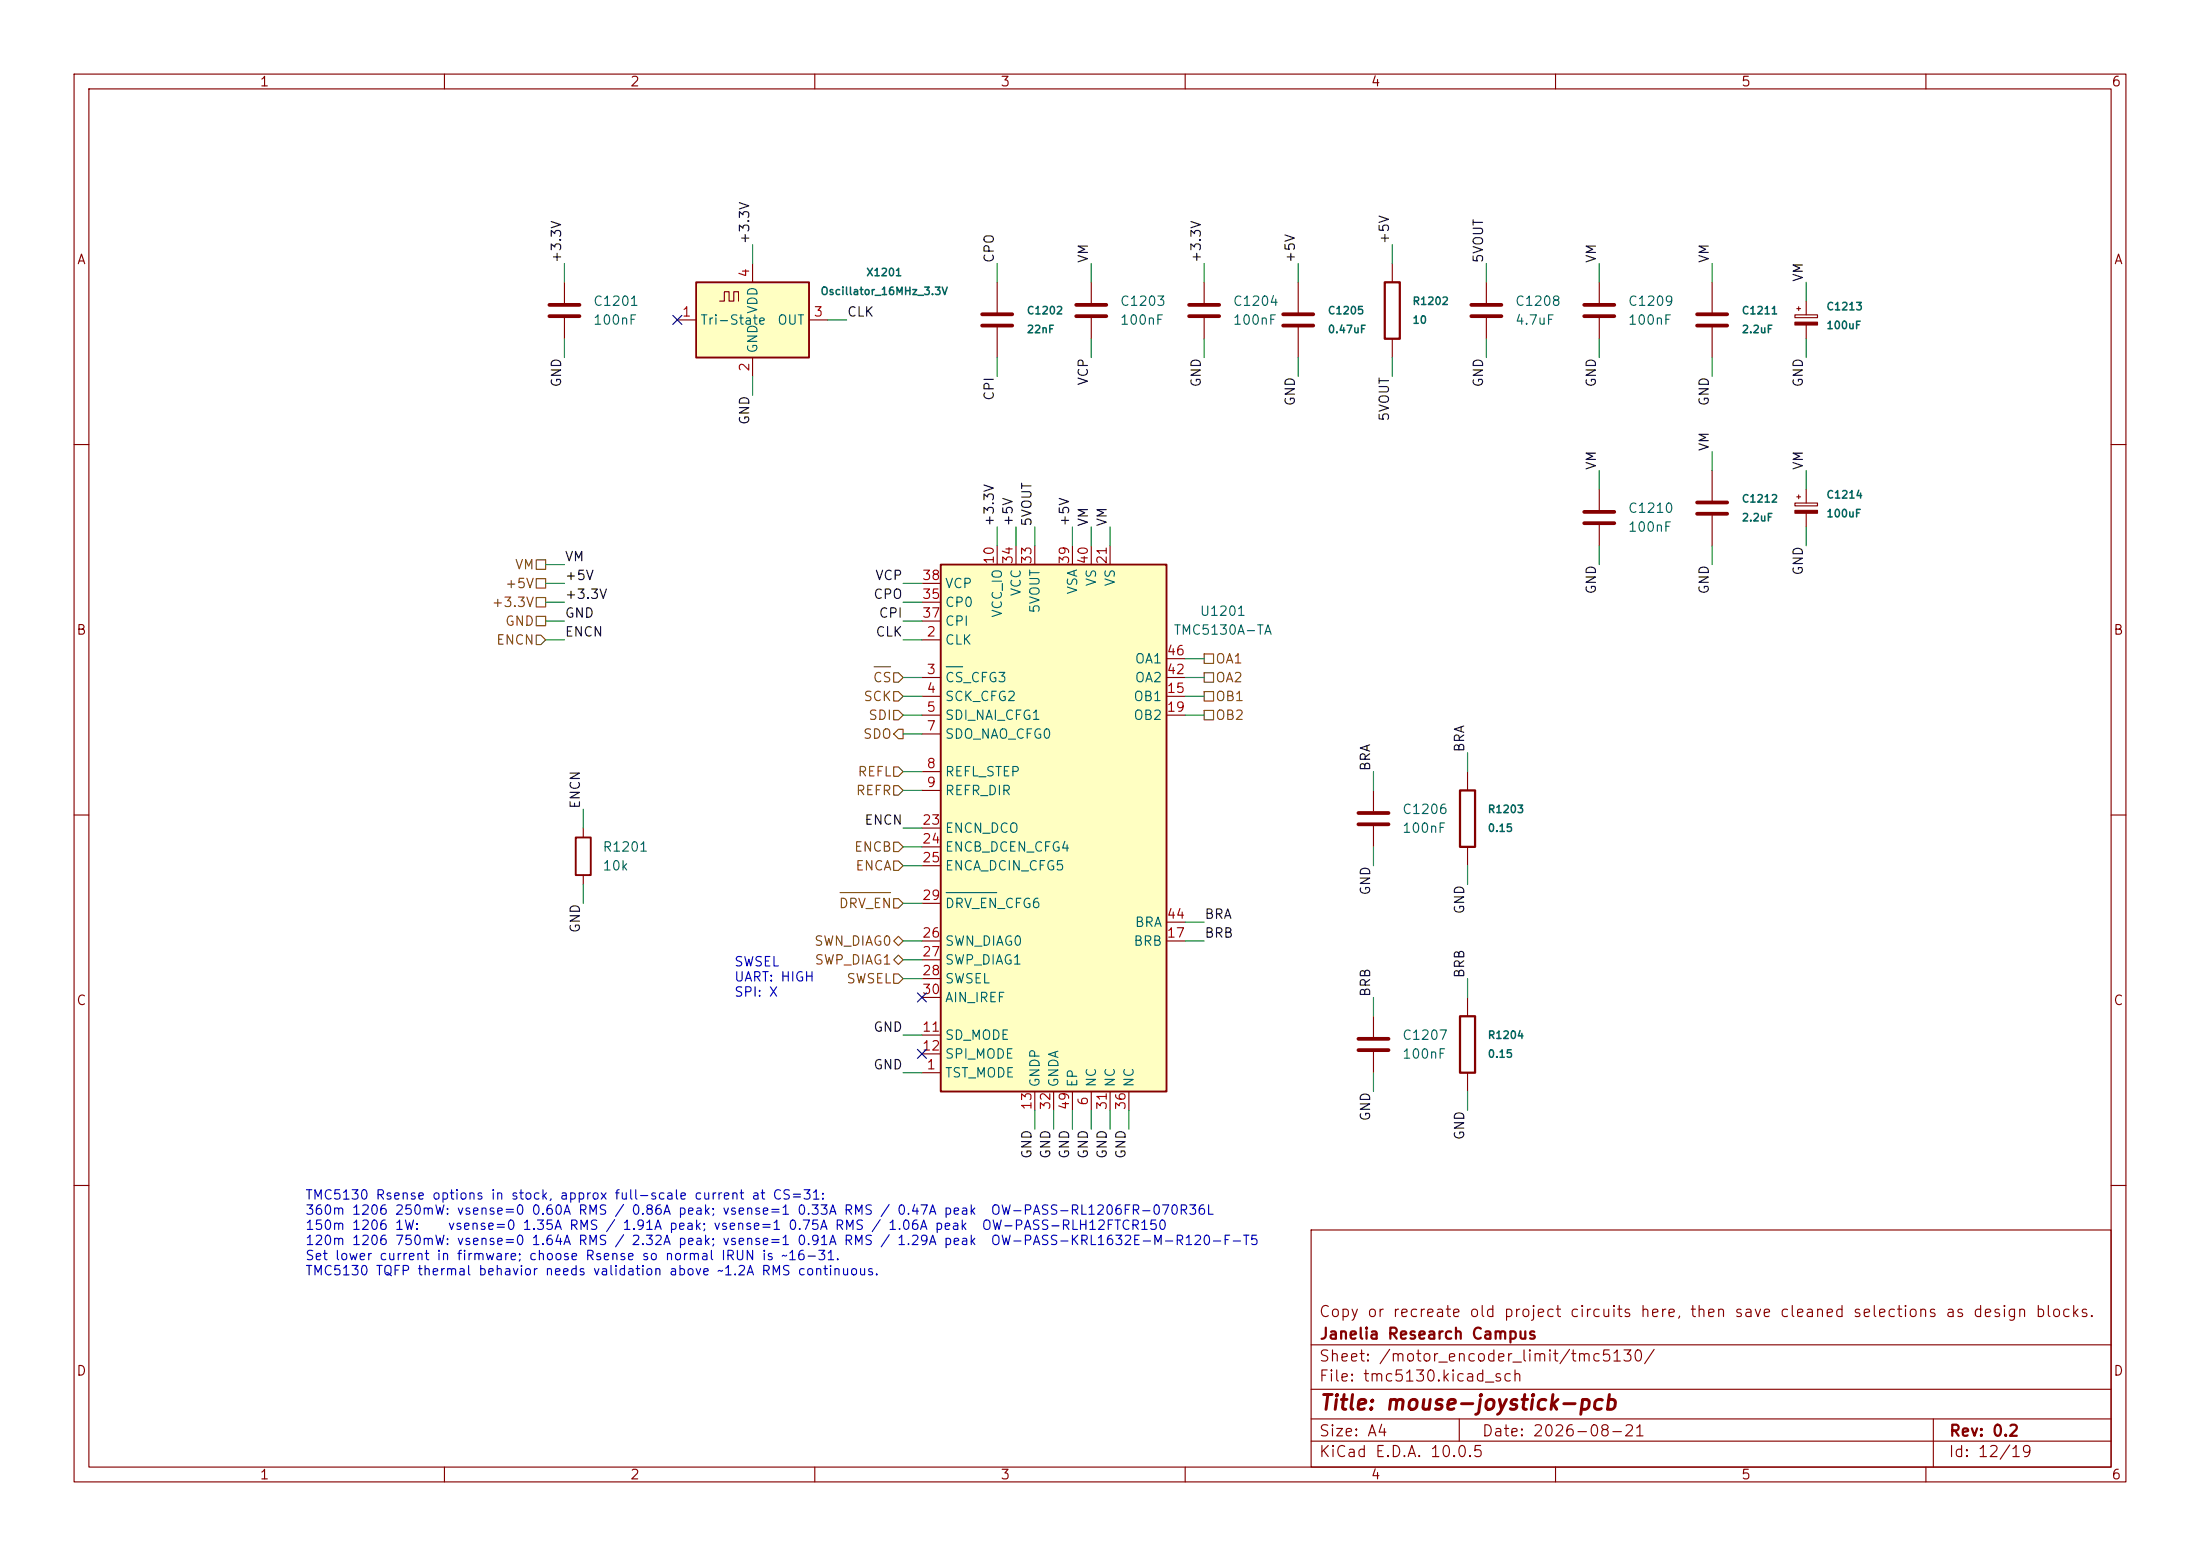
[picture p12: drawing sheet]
<svg xmlns="http://www.w3.org/2000/svg" width="297mm" height="210mm" viewBox="0 0 297 210" stroke-linecap="round" stroke-linejoin="round" font-family="sans-serif">
<g fill="none" stroke="#840000" stroke-width=".15">
<path d="M10 10h277v190h-277zM12 12h273v186h-273zM60 10v2M110 10v2M160 10v2M210 10v2M260 10v2M162.6 38.1v2.8M175.3 38.1v4.3M188 35.6v2.5M200.7 38.1v2.8M215.9 38.1v2.8"/>
<path d="M231.1 38.1v4.3M162.6 42.9v2.8M175.3 43.9v4.4M188 45.7v2.6M200.7 42.9v2.8M215.9 42.9v2.8M231.1 43.9v4.4M242.3 42.5h3.1v.4h-3.1zM242.6 41.7h.5M242.8 41.4v.5M243.8 40.6v1.9M243.8 43.9v1.8"/>
<path d="M10 60h2M215.9 66v2.8M215.9 70.9v2.8M231.1 63.5v4.3M231.1 69.3v4.4M242.3 67.9h3.1v.4h-3.1zM242.6 67.1h.5M242.8 66.8v.5M243.8 66v1.9M243.8 69.3v1.8M285 60h2M10 110h2"/>
<path d="M78.7 111.8v1.2M78.7 118.1v1.3M285 110h2M185.4 137.2v2.8M198.1 134.6v2.6M185.4 142v2.8M198.1 144.8v2.5M10 160h2M177 166h108v32h-108zM285 160h2M60 198v2M110 198v2"/>
<path d="M160 198v2M177 194.5h108M177 191.5h108M177 187.5h108M177 181.5h108M197 191.5v3M210 198v2M260 198v2M261 191.5v6.5"/>
</g>
<g fill="#840000" stroke="#840000" stroke-width=".15">
<path d="M242.3 43.5h3.1v.4h-3.1z"/>
<path d="M242.3 68.9h3.1v.4h-3.1z"/>
</g>
<g fill="none" stroke="#840000" stroke-width=".51">
<path d="M160.5 41.1h4.1M160.5 42.7h4.1M173.2 42.4h4.1M173.2 43.9h4.1M198.6 41.1h4.1M198.6 42.7h4.1M213.9 41.1h4M213.9 42.7h4M229.1 42.4h4.1M229.1 43.9h4.1M213.9 69.1h4M213.9 70.6h4"/>
<path d="M229.1 67.8h4.1M229.1 69.3h4.1M183.4 140.2h4.1M183.4 141.7h4.1"/>
</g>
<path d="M186.9 38.1h2.1v7.6h-2.1zM197.1 137.2h2v7.6h-2z" fill="none" stroke="#840000" stroke-width=".3"/>
<path d="M77.7 113h2.1v5.1h-2.1z" fill="none" stroke="#840000" stroke-width=".25"/>
<path d="M127 76.2h30.5v71.1h-30.5z" fill="#ffffc2"/>
<path d="M127 76.2h30.5v71.1h-30.5z" fill="none" stroke="#840000" stroke-width=".25"/>
<g fill="none" stroke="#840000" stroke-width=".15">
<path d="M76.2 38.1v2.8M134.6 38.1v4.3M76.2 42.9v2.8M134.6 43.9v4.4M124.5 78.7h2.5M134.6 73.7v2.5M137.2 73.7v2.5M139.7 73.7v2.5M144.8 73.7v2.5M147.3 73.7v2.5M149.9 73.7v2.5M124.5 86.4h2.5"/>
<path d="M124.5 91.4h2.5M124.5 94h2.5M124.5 96.5h2.5M124.5 99.1h2.5M124.5 81.3h2.5M124.5 83.8h2.5M157.5 91.4h2.5M157.5 94h2.5M157.5 96.5h2.5M157.5 88.9h2.5M124.5 104.1h2.5M124.5 106.7h2.5"/>
<path d="M124.5 111.8h2.5M124.5 114.3h2.5M124.5 116.8h2.5M185.4 106.7v2.8M185.4 111.5v2.8M124.5 139.7h2.5M124.5 127h2.5M124.5 129.5h2.5M124.5 132.1h2.5M124.5 121.9h2.5M124.5 134.6h2.5M157.5 127h2.5"/>
<path d="M157.5 124.5h2.5M124.5 144.8h2.5M124.5 142.2h2.5M139.7 147.3v2.6M142.2 147.3v2.6M144.8 147.3v2.6M147.3 147.3v2.6M149.9 147.3v2.6M152.4 147.3v2.6"/>
</g>
<path d="M127.7 90h2.3M127.7 120.5h6.9" fill="none" stroke="#006464" stroke-width=".15"/>
<path d="M74.2 41.1h4M74.2 42.7h4M132.6 42.4h4.1M132.6 43.9h4.1M183.4 109.7h4.1M183.4 111.3h4.1" fill="none" stroke="#840000" stroke-width=".51"/>
<path d="M94 38.1h15.2v10.2h-15.2z" fill="#ffffc2"/>
<path d="M94 38.1h15.2v10.2h-15.2z" fill="none" stroke="#840000" stroke-width=".25"/>
<path d="M101.6 35.6v2.5M147.3 38.1v2.8M91.4 43.2h2.6M97.2 40.6h.6v-1.2h.6v1.2h.7v-1.2h.6v1.2M101.6 48.3v2.5M109.2 43.2h2.6M147.3 42.9v2.8M198.1 104.1v2.6M198.1 114.3v2.5" fill="none" stroke="#840000" stroke-width=".15"/>
<path d="M145.3 41.1h4.1M145.3 42.7h4.1" fill="none" stroke="#840000" stroke-width=".51"/>
<path d="M197.1 106.7h2v7.6h-2z" fill="none" stroke="#840000" stroke-width=".3"/>
<g fill="none" stroke="#725600" stroke-width=".15">
<path d="M72.4 78.1h1.3v1.3h-1.3zM72.4 75.6h1.3v1.2h-1.3zM72.4 85.7h.6l.7 .7-.7 .6h-.6zM72.4 80.6h1.3v1.3h-1.3zM72.4 83.2h1.3v1.3h-1.3zM118 90h2.2M120.6 90.8h.7l.6 .6-.6 .7h-.7zM120.6 93.3h.7l.6 .7-.6 .6h-.7zM120.6 95.9h.7l.6 .6-.6 .7h-.7zM121.3 98.4h.6v1.3h-.6l-.7-.6zM162.6 90.8h1.2v1.3h-1.2zM162.6 88.3h1.2v1.2h-1.2z"/>
<path d="M162.6 95.9h1.2v1.3h-1.2zM162.6 93.3h1.2v1.3h-1.2zM120.6 116.2h.7l.6 .6-.6 .7h-.7zM120.6 113.7h.7l.6 .6-.6 .6h-.7zM120.6 106h.7l.6 .7-.6 .6h-.7zM120.6 103.5h.7l.6 .6-.6 .7h-.7zM113.4 120.5h6.8M120.6 129.5l.7-.6 .6 .6-.6 .7zM120.6 121.3h.7l.6 .6-.6 .7h-.7zM120.6 127l.7-.6 .6 .6-.6 .6zM120.6 131.4h.7l.6 .7-.6 .6h-.7z"/>
</g>
<g fill="none" stroke="#009600" stroke-width=".15">
<path d="M76.2 35.6v2.5M101.6 33v2.6M134.6 35.6v2.5M147.3 35.6v2.5M162.6 35.6v2.5M175.3 35.6v2.5M188 33v2.6M200.7 35.6v2.5M215.9 35.6v2.5M231.1 35.6v2.5M243.8 38.1v2.5M76.2 45.7v2.6"/>
<path d="M101.6 50.8v2.5M111.8 43.2h2.5M134.6 48.3v2.5M147.3 45.7v2.6M162.6 45.7v2.6M175.3 48.3v2.5M188 48.3v2.5M200.7 45.7v2.6M215.9 45.7v2.6M231.1 48.3v2.5M243.8 45.7v2.6M73.7 76.2h2.5"/>
<path d="M73.7 78.7h2.5M121.9 78.7h2.6M134.6 71.1v2.6M137.2 71.1v2.6M139.7 71.1v2.6M144.8 71.1v2.6M147.3 71.1v2.6M149.9 71.1v2.6M215.9 63.5v2.5M215.9 73.7v2.5M231.1 61v2.5M231.1 73.7v2.5"/>
<path d="M243.8 63.5v2.5M243.8 71.1v2.6M73.7 81.3h2.5M73.7 83.8h2.5M73.7 86.4h2.5M121.9 94h2.6M121.9 91.4h2.6M121.9 96.5h2.6M121.9 99.1h2.6M121.9 81.3h2.6M121.9 83.8h2.6M121.9 86.4h2.6"/>
<path d="M160 94h2.6M160 91.4h2.6M160 88.9h2.6M160 96.5h2.6M78.7 109.2v2.6M78.7 119.4v2.5M121.9 111.8h2.6M121.9 106.7h2.6M121.9 104.1h2.6M121.9 116.8h2.6M121.9 114.3h2.6M185.4 104.1v2.6"/>
<path d="M185.4 114.3v2.5M198.1 101.6v2.5M198.1 116.8v2.6M121.9 132.1h2.6M121.9 139.7h2.6M121.9 129.5h2.6M121.9 127h2.6M121.9 121.9h2.6M160 127h2.6M160 124.5h2.6M185.4 134.6v2.6M198.1 132.1v2.5"/>
<path d="M121.9 144.8h2.6M139.7 149.9v2.5M142.2 149.9v2.5M144.8 149.9v2.5M147.3 149.9v2.5M149.9 149.9v2.5M152.4 149.9v2.5M185.4 144.8v2.5M198.1 147.3v2.6"/>
</g>
<path d="M90.8 42.6l1.2 1.2M92 42.6l-1.2 1.2M123.9 134l1.2 1.2M125.1 134l-1.2 1.2M123.9 141.6l1.2 1.2M125.1 141.6l-1.2 1.2" fill="none" stroke="#000084" stroke-width=".15"/>
<text font-size="2" fill="#840000" x="178" y="190.8">Title: mouse-joystick-pcb</text>
<g font-size="1.5" fill="#840000">
<text x="178" y="178.1">Copy or recreate old project circuits here, then save cleaned selections as design blocks.</text>
<text x="178" y="184.1">Sheet: /motor_encoder_limit/tmc5130/</text>
<text x="178" y="181.1">Janelia Research Campus</text>
<text x="178" y="186.8">File: tmc5130.kicad_sch</text>
<text x="178" y="197">KiCad E.D.A. 10.0.5</text>
<text x="178" y="194.2">Size: A4</text>
<text x="200" y="194.2">Date: 2026-08-21</text>
<text x="263" y="197">Id: 12/19</text>
<text x="263" y="194.2">Rev: 0.2</text>
</g>
<g font-size="1.3" fill="#840000">
<text x="35" y="12">1</text>
<text x="85" y="12">2</text>
<text x="135" y="12">3</text>
<text x="185" y="12">4</text>
<text x="235" y="12">5</text>
<text x="285" y="12">6</text>
<text x="10.3" y="36">A</text>
<text x="285.3" y="36">A</text>
<text x="10.2" y="86">B</text>
<text x="285.2" y="86">B</text>
<text x="10.2" y="136">C</text>
<text x="285.2" y="136">C</text>
<text x="10.2" y="186">D</text>
<text x="285.2" y="186">D</text>
<text x="35" y="200">1</text>
<text x="85" y="200">2</text>
<text x="135" y="200">3</text>
<text x="185" y="200">4</text>
<text x="235" y="200">5</text>
<text x="285" y="200">6</text>
</g>
<g font-size="1.3" fill="#0f0f0f">
<text x="76.1" y="35.6" transform="rotate(-90 76.1 35.6)">+3.3V</text>
<text x="101.5" y="33" transform="rotate(-90 101.5 33)">+3.3V</text>
<text x="134.5" y="35.6" transform="rotate(-90 134.5 35.6)">CPO</text>
<text x="147.2" y="35.6" transform="rotate(-90 147.2 35.6)">VM</text>
<text x="162.4" y="35.6" transform="rotate(-90 162.4 35.6)">+3.3V</text>
<text x="175.1" y="35.6" transform="rotate(-90 175.1 35.6)">+5V</text>
<text x="187.8" y="33" transform="rotate(-90 187.8 33)">+5V</text>
<text x="200.5" y="35.6" transform="rotate(-90 200.5 35.6)">5VOUT</text>
<text x="215.8" y="35.6" transform="rotate(-90 215.8 35.6)">VM</text>
<text x="231" y="35.6" transform="rotate(-90 231 35.6)">VM</text>
<text x="243.7" y="38.1" transform="rotate(-90 243.7 38.1)">VM</text>
<text x="114.3" y="43.1">CLK</text>
<text x="76.1" y="52.4" transform="rotate(-90 76.1 52.4)">GND</text>
<text x="147.2" y="52.1" transform="rotate(-90 147.2 52.1)">VCP</text>
<text x="162.4" y="52.4" transform="rotate(-90 162.4 52.4)">GND</text>
<text x="200.5" y="52.4" transform="rotate(-90 200.5 52.4)">GND</text>
<text x="215.8" y="52.4" transform="rotate(-90 215.8 52.4)">GND</text>
<text x="243.7" y="52.4" transform="rotate(-90 243.7 52.4)">GND</text>
<text x="101.5" y="57.4" transform="rotate(-90 101.5 57.4)">GND</text>
<text x="134.5" y="54.2" transform="rotate(-90 134.5 54.2)">CPI</text>
<text x="175.1" y="54.9" transform="rotate(-90 175.1 54.9)">GND</text>
<text x="187.8" y="57" transform="rotate(-90 187.8 57)">5VOUT</text>
<text x="231" y="54.9" transform="rotate(-90 231 54.9)">GND</text>
<text x="215.8" y="63.5" transform="rotate(-90 215.8 63.5)">VM</text>
<text x="231" y="61" transform="rotate(-90 231 61)">VM</text>
<text x="243.7" y="63.5" transform="rotate(-90 243.7 63.5)">VM</text>
<text x="134.5" y="71.1" transform="rotate(-90 134.5 71.1)">+3.3V</text>
<text x="137" y="71.1" transform="rotate(-90 137 71.1)">+5V</text>
<text x="139.6" y="71.1" transform="rotate(-90 139.6 71.1)">5VOUT</text>
<text x="144.7" y="71.1" transform="rotate(-90 144.7 71.1)">+5V</text>
<text x="147.2" y="71.1" transform="rotate(-90 147.2 71.1)">VM</text>
<text x="149.7" y="71.1" transform="rotate(-90 149.7 71.1)">VM</text>
<text x="76.2" y="76.1">VM</text>
<text x="243.7" y="77.8" transform="rotate(-90 243.7 77.8)">GND</text>
<text x="76.2" y="81.2">+3.3V</text>
<text x="76.2" y="83.7">GND</text>
<text x="76.2" y="78.6">+5V</text>
<text x="117.8" y="81.2">CPO</text>
<text x="118.1" y="78.6">VCP</text>
<text x="118.5" y="83.7">CPI</text>
<text x="215.8" y="80.3" transform="rotate(-90 215.8 80.3)">GND</text>
<text x="231" y="80.3" transform="rotate(-90 231 80.3)">GND</text>
<text x="76.2" y="86.2">ENCN</text>
<text x="118.1" y="86.2">CLK</text>
<text x="198" y="101.6" transform="rotate(-90 198 101.6)">BRA</text>
<text x="185.3" y="104.2" transform="rotate(-90 185.3 104.2)">BRA</text>
<text x="78.6" y="109.2" transform="rotate(-90 78.6 109.2)">ENCN</text>
<text x="116.6" y="111.6">ENCN</text>
<text x="162.5" y="124.3">BRA</text>
<text x="185.3" y="120.9" transform="rotate(-90 185.3 120.9)">GND</text>
<text x="198" y="123.5" transform="rotate(-90 198 123.5)">GND</text>
<text x="78.6" y="126" transform="rotate(-90 78.6 126)">GND</text>
<text x="162.5" y="126.9">BRB</text>
<text x="185.3" y="134.6" transform="rotate(-90 185.3 134.6)">BRB</text>
<text x="198" y="132.1" transform="rotate(-90 198 132.1)">BRB</text>
<text x="117.8" y="139.6">GND</text>
<text x="117.8" y="144.7">GND</text>
<text x="185.3" y="151.4" transform="rotate(-90 185.3 151.4)">GND</text>
<text x="198" y="154" transform="rotate(-90 198 154)">GND</text>
<text x="139.6" y="156.5" transform="rotate(-90 139.6 156.5)">GND</text>
<text x="142.1" y="156.5" transform="rotate(-90 142.1 156.5)">GND</text>
<text x="144.7" y="156.5" transform="rotate(-90 144.7 156.5)">GND</text>
<text x="147.2" y="156.5" transform="rotate(-90 147.2 156.5)">GND</text>
<text x="149.7" y="156.5" transform="rotate(-90 149.7 156.5)">GND</text>
<text x="152.3" y="156.5" transform="rotate(-90 152.3 156.5)">GND</text>
</g>
<g font-size="1.3" fill="#006464">
<text x="80" y="41.6">C1201</text>
<text x="151.1" y="41.6">C1203</text>
<text x="166.4" y="41.6">C1204</text>
<text x="204.5" y="41.6">C1208</text>
<text x="219.7" y="41.6">C1209</text>
<text x="80" y="44.1">100nF</text>
<text x="94.5" y="44.1">Tri-State</text>
<text x="102.6" y="47.8" transform="rotate(-90 102.6 47.8)">GND</text>
<text x="102.6" y="42.5" transform="rotate(-90 102.6 42.5)">VDD</text>
<text x="104.9" y="44.1">OUT</text>
<text x="151.1" y="44.1">100nF</text>
<text x="166.4" y="44.1">100nF</text>
<text x="204.5" y="44.1">4.7uF</text>
<text x="219.7" y="44.1">100nF</text>
<text x="219.7" y="69.5">C1210</text>
<text x="219.7" y="72.1">100nF</text>
<text x="127.5" y="82.2">CP0</text>
<text x="127.5" y="79.7">VCP</text>
<text x="135.6" y="83.5" transform="rotate(-90 135.6 83.5)">VCC_IO</text>
<text x="138.1" y="80.6" transform="rotate(-90 138.1 80.6)">VCC</text>
<text x="140.7" y="82.9" transform="rotate(-90 140.7 82.9)">5VOUT</text>
<text x="145.7" y="80.3" transform="rotate(-90 145.7 80.3)">VSA</text>
<text x="148.3" y="79.2" transform="rotate(-90 148.3 79.2)">VS</text>
<text x="150.8" y="79.2" transform="rotate(-90 150.8 79.2)">VS</text>
<text x="161.9" y="83.4">U1201</text>
<text x="127.5" y="87.3">CLK</text>
<text x="127.5" y="84.8">CPI</text>
<text x="153.1" y="89.9">OA1</text>
<text x="158.4" y="86">TMC5130A-TA</text>
<text x="127.5" y="92.4">CS_CFG3</text>
<text x="127.5" y="94.9">SCK_CFG2</text>
<text x="152.9" y="94.9">OB1</text>
<text x="153.1" y="92.4">OA2</text>
<text x="127.5" y="97.5">SDI_NAI_CFG1</text>
<text x="127.5" y="100">SDO_NAO_CFG0</text>
<text x="152.9" y="97.5">OB2</text>
<text x="127.5" y="105.1">REFL_STEP</text>
<text x="127.5" y="107.6">REFR_DIR</text>
<text x="127.5" y="112.7">ENCN_DCO</text>
<text x="189.2" y="110.2">C1206</text>
<text x="189.2" y="112.7">100nF</text>
<text x="81.3" y="115.3">R1201</text>
<text x="81.3" y="117.8">10k</text>
<text x="127.5" y="115.3">ENCB_DCEN_CFG4</text>
<text x="127.5" y="117.8">ENCA_DCIN_CFG5</text>
<text x="127.5" y="122.9">DRV_EN_CFG6</text>
<text x="153.1" y="125.4">BRA</text>
<text x="127.5" y="128">SWN_DIAG0</text>
<text x="127.5" y="130.5">SWP_DIAG1</text>
<text x="152.9" y="128">BRB</text>
<text x="127.5" y="133">SWSEL</text>
<text x="127.5" y="135.6">AIN_IREF</text>
<text x="127.5" y="140.7">SD_MODE</text>
<text x="127.5" y="143.2">SPI_MODE</text>
<text x="189.2" y="140.7">C1207</text>
<text x="189.2" y="143.2">100nF</text>
<text x="127.5" y="145.7">TST_MODE</text>
<text x="140.7" y="146.8" transform="rotate(-90 140.7 146.8)">GNDP</text>
<text x="143.2" y="146.8" transform="rotate(-90 143.2 146.8)">GNDA</text>
<text x="145.7" y="146.8" transform="rotate(-90 145.7 146.8)">EP</text>
<text x="148.3" y="146.8" transform="rotate(-90 148.3 146.8)">NC</text>
<text x="150.8" y="146.8" transform="rotate(-90 150.8 146.8)">NC</text>
<text x="153.4" y="146.8" transform="rotate(-90 153.4 146.8)">NC</text>
</g>
<g font-size="1.3" fill="#a90000">
<text x="101.5" y="37.6" transform="rotate(-90 101.5 37.6)">4</text>
<text x="92" y="43">1</text>
<text x="109.8" y="43">3</text>
<text x="101.5" y="50.3" transform="rotate(-90 101.5 50.3)">2</text>
<text x="134.5" y="76.3" transform="rotate(-90 134.5 76.3)">10</text>
<text x="137" y="76.3" transform="rotate(-90 137 76.3)">34</text>
<text x="139.6" y="76.3" transform="rotate(-90 139.6 76.3)">33</text>
<text x="144.6" y="76.3" transform="rotate(-90 144.6 76.3)">39</text>
<text x="147.2" y="76.3" transform="rotate(-90 147.2 76.3)">40</text>
<text x="149.7" y="76.3" transform="rotate(-90 149.7 76.3)">21</text>
<text x="124.4" y="81.1">35</text>
<text x="124.4" y="83.7">37</text>
<text x="124.4" y="78.6">38</text>
<text x="125" y="86.2">2</text>
<text x="157.4" y="88.8">46</text>
<text x="125" y="91.3">3</text>
<text x="125" y="93.8">4</text>
<text x="157.4" y="93.8">15</text>
<text x="157.4" y="91.3">42</text>
<text x="125" y="96.4">5</text>
<text x="125" y="98.9">7</text>
<text x="157.4" y="96.4">19</text>
<text x="125" y="104">8</text>
<text x="125" y="106.5">9</text>
<text x="124.4" y="111.6">23</text>
<text x="124.4" y="114.2">24</text>
<text x="124.4" y="116.7">25</text>
<text x="124.4" y="121.8">29</text>
<text x="157.4" y="124.3">44</text>
<text x="124.4" y="126.9">26</text>
<text x="124.4" y="129.4">27</text>
<text x="124.4" y="131.9">28</text>
<text x="157.4" y="126.9">17</text>
<text x="124.4" y="134.5">30</text>
<text x="124.4" y="139.6">11</text>
<text x="124.4" y="142.1">12</text>
<text x="125" y="144.6">1</text>
<text x="139.6" y="149.9" transform="rotate(-90 139.6 149.9)">13</text>
<text x="142.1" y="149.9" transform="rotate(-90 142.1 149.9)">32</text>
<text x="144.6" y="149.9" transform="rotate(-90 144.6 149.9)">49</text>
<text x="147.2" y="149.3" transform="rotate(-90 147.2 149.3)">6</text>
<text x="149.7" y="149.9" transform="rotate(-90 149.7 149.9)">31</text>
<text x="152.3" y="149.9" transform="rotate(-90 152.3 149.9)">36</text>
</g>
<g font-size="1.3" fill="#725600">
<text x="69.4" y="77.2">VM</text>
<text x="66.3" y="82.2">+3.3V</text>
<text x="68.1" y="79.7">+5V</text>
<text x="66.9" y="87.3">ENCN</text>
<text x="68.1" y="84.8">GND</text>
<text x="164" y="89.9">OA1</text>
<text x="116.5" y="94.9">SCK</text>
<text x="117.8" y="92.4">CS</text>
<text x="164" y="92.4">OA2</text>
<text x="164" y="94.9">OB1</text>
<text x="116.4" y="100">SDO</text>
<text x="117.1" y="97.5">SDI</text>
<text x="164" y="97.5">OB2</text>
<text x="115.5" y="107.6">REFR</text>
<text x="115.7" y="105.1">REFL</text>
<text x="115.2" y="115.3">ENCB</text>
<text x="115.4" y="117.8">ENCA</text>
<text x="113.2" y="122.9">DRV_EN</text>
<text x="109.8" y="128">SWN_DIAG0</text>
<text x="109.9" y="130.5">SWP_DIAG1</text>
<text x="114.2" y="133">SWSEL</text>
</g>
<g font-size="1.3" fill="#0000c2">
<text x="99" y="130.7">SWSEL</text>
<text x="99" y="132.8">UART: HIGH</text>
<text x="99" y="134.8">SPI: X</text>
<text x="41.1" y="162.2">TMC5130 Rsense options in stock, approx full-scale current at CS=31:</text>
<text x="41.1" y="164.3">360m 1206 250mW: vsense=0 0.60A RMS / 0.86A peak; vsense=1 0.33A RMS / 0.47A peak</text>
<text x="41.1" y="166.3">150m 1206 1W:</text>
<text x="60.4" y="166.3">vsense=0 1.35A RMS / 1.91A peak; vsense=1 0.75A RMS / 1.06A peak</text>
<text x="132.4" y="166.3">OW-PASS-RLH12FTCR150</text>
<text x="133.6" y="164.3">OW-PASS-RL1206FR-070R36L</text>
<text x="41.1" y="168.4">120m 1206 750mW: vsense=0 1.64A RMS / 2.32A peak; vsense=1 0.91A RMS / 1.29A peak</text>
<text x="41.1" y="170.4">Set lower current in firmware; choose Rsense so normal IRUN is ~16-31.</text>
<text x="41.1" y="172.4">TMC5130 TQFP thermal behavior needs validation above ~1.2A RMS continuous.</text>
<text x="133.6" y="168.4">OW-PASS-KRL1632E-M-R120-F-T5</text>
</g>
<g font-size="1" fill="#006464">
<text x="110.7" y="40.1">Oscillator_16MHz_3.3V</text>
<text x="116.9" y="37.5">X1201</text>
<text x="190.6" y="41.4">R1202</text>
<text x="138.5" y="42.7">C1202</text>
<text x="138.5" y="45.2">22nF</text>
<text x="179.2" y="42.7">C1205</text>
<text x="179.2" y="45.2">0.47uF</text>
<text x="190.6" y="43.9">10</text>
<text x="235.1" y="42.7">C1211</text>
<text x="235.1" y="45.2">2.2uF</text>
<text x="246.5" y="42.1">C1213</text>
<text x="246.5" y="44.7">100uF</text>
<text x="235.1" y="68.1">C1212</text>
<text x="235.1" y="70.6">2.2uF</text>
<text x="246.5" y="67.5">C1214</text>
<text x="246.5" y="70.1">100uF</text>
<text x="200.8" y="110">R1203</text>
<text x="200.8" y="112.5">0.15</text>
<text x="200.8" y="140.5">R1204</text>
<text x="200.8" y="143">0.15</text>
</g>
</svg>
